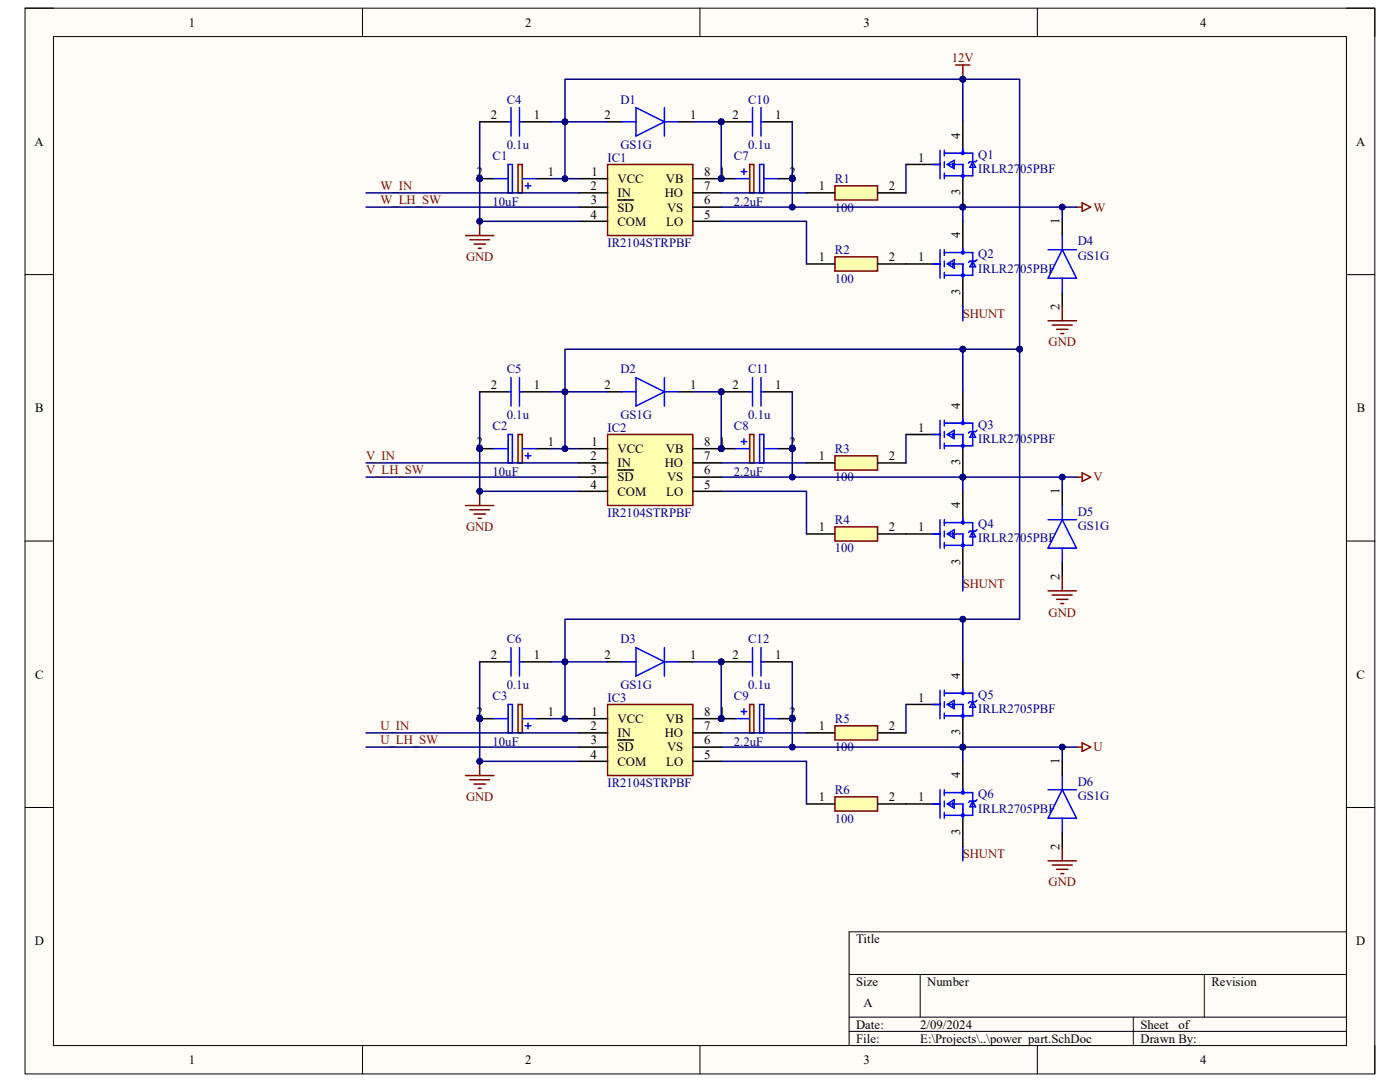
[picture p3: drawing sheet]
<svg xmlns="http://www.w3.org/2000/svg" width="279mm" height="216mm" viewBox="0 0 279 216" stroke-linecap="round" stroke-linejoin="round" font-family="sans-serif">
<path d="M5 1.6h269.4v212.7h-269.4z" fill-rule="evenodd" fill="#fffcf8"/>
<path d="M5 1.6h269.4v212.7h-269.4z" fill="none" stroke="#000" stroke-width=".2"/>
<path d="M10.7 7.3h258v201.3h-258z" fill-rule="evenodd" fill="#fffcf8"/>
<g fill="none" stroke="#000" stroke-width=".2">
<path d="M5 1.6h5.7M10.7 7.3h258v201.3h-258zM72.3 1.6v5.7M139.7 1.6v5.7M207 1.6v5.7M268.7 1.6h5.7v5.7M5 54.8h5.7M268.7 54.8h5.7M5 108h5.7M268.7 108h5.7M5 161.1h5.7M268.7 161.1h5.7"/>
<path d="M169.5 194.4h99.2M183.6 194.4v8.6M240.3 194.4v8.6M268.7 185.9h-99.2v22.7M72.3 208.6v5.7M139.7 208.6v5.7M169.5 203h99.2M169.5 205.8h99.2M207 208.6v5.7M226.2 203v5.6M274.4 208.6v5.7"/>
</g>
<path d="M121.3 24.3h2.8M135.4 24.3h2.9" fill="none" stroke="#000" stroke-width=".3"/>
<path d="M124.1 24.3h2.8M126.9 21.5l5.7 2.8-5.7 2.8zM132.6 21.5v5.6M132.6 24.3h2.8" fill="none" stroke="#00f" stroke-width=".3"/>
<path d="M190.7 13h2.9M192.2 13v2.8" fill="none" stroke="#800000" stroke-width=".3"/>
<circle cx="192.1" cy="15.8" r=".57" fill="#000080"/>
<circle cx="192.1" cy="15.8" r=".57" fill="none" stroke="#000080" stroke-width=".2"/>
<circle cx="143.9" cy="35.7" r=".57" fill="#000080"/>
<circle cx="143.9" cy="35.7" r=".57" fill="none" stroke="#000080" stroke-width=".2"/>
<circle cx="158.1" cy="35.7" r=".57" fill="#000080"/>
<circle cx="158.1" cy="35.7" r=".57" fill="none" stroke="#000080" stroke-width=".2"/>
<path d="M149.6 32.8h.9v5.7h-.9z" fill-rule="evenodd" fill="#ffffb0"/>
<path d="M149.6 32.8h.9v5.7h-.9z" fill="none" stroke="#800000" stroke-width=".3"/>
<path d="M143.9 35.7h2.9" fill="none" stroke="#000" stroke-width=".3"/>
<circle cx="143.9" cy="35.7" r=".57" fill="#000080"/>
<circle cx="143.9" cy="35.7" r=".57" fill="none" stroke="#000080" stroke-width=".2"/>
<path d="M155.3 35.7h2.8" fill="none" stroke="#000" stroke-width=".3"/>
<circle cx="158.1" cy="35.7" r=".57" fill="#000080"/>
<circle cx="158.1" cy="35.7" r=".57" fill="none" stroke="#000080" stroke-width=".2"/>
<path d="M146.8 35.7h2.8M147.9 34.2h1.1M148.5 33.7v1.1M151.6 32.8h.8v5.7h-.8zM152.4 35.7h2.9" fill="none" stroke="#00f" stroke-width=".3"/>
<circle cx="95.7" cy="35.7" r=".57" fill="#000080"/>
<circle cx="95.7" cy="35.7" r=".57" fill="none" stroke="#000080" stroke-width=".2"/>
<path d="M103.4 32.8h.8v5.7h-.8z" fill-rule="evenodd" fill="#ffffb0"/>
<path d="M103.4 32.8h.8v5.7h-.8z" fill="none" stroke="#800000" stroke-width=".3"/>
<path d="M95.7 35.7h2.9M107.1 35.7h2.8" fill="none" stroke="#000" stroke-width=".3"/>
<circle cx="95.7" cy="35.7" r=".57" fill="#000080"/>
<circle cx="95.7" cy="35.7" r=".57" fill="none" stroke="#000080" stroke-width=".2"/>
<path d="M98.6 35.7h2.8M101.4 32.8h.9v5.7h-.9zM104.2 35.7h2.9M104.8 37.1h1.1M105.4 36.5v1.1" fill="none" stroke="#00f" stroke-width=".3"/>
<path d="M92.9 47h5.7M93.7 47.8h4M94.6 48.7h2.3M95.5 49.5h.5M95.7 44.2v2.8" fill="none" stroke="#800000" stroke-width=".3"/>
<circle cx="95.7" cy="44.2" r=".57" fill="#000080"/>
<circle cx="95.7" cy="44.2" r=".57" fill="none" stroke="#000080" stroke-width=".2"/>
<path d="M121.3 78.2h2.8M135.4 78.2h2.9" fill="none" stroke="#000" stroke-width=".3"/>
<path d="M124.1 78.2h2.8M126.9 75.4l5.7 2.8-5.7 2.8zM132.6 75.4v5.6M132.6 78.2h2.8" fill="none" stroke="#00f" stroke-width=".3"/>
<circle cx="95.7" cy="89.5" r=".57" fill="#000080"/>
<circle cx="95.7" cy="89.5" r=".57" fill="none" stroke="#000080" stroke-width=".2"/>
<path d="M103.4 86.7h.8v5.7h-.8z" fill-rule="evenodd" fill="#ffffb0"/>
<path d="M103.4 86.7h.8v5.7h-.8z" fill="none" stroke="#800000" stroke-width=".3"/>
<path d="M95.7 89.5h2.9M107.1 89.5h2.8" fill="none" stroke="#000" stroke-width=".3"/>
<circle cx="95.7" cy="89.5" r=".57" fill="#000080"/>
<circle cx="95.7" cy="89.5" r=".57" fill="none" stroke="#000080" stroke-width=".2"/>
<path d="M98.6 89.5h2.8M101.4 86.7h.9v5.7h-.9zM104.2 89.5h2.9M104.8 90.9h1.1M105.4 90.4v1.1" fill="none" stroke="#00f" stroke-width=".3"/>
<path d="M95.7 98v2.9M92.9 100.9h5.7M93.7 101.7h4M94.6 102.6h2.3M95.5 103.4h.5" fill="none" stroke="#800000" stroke-width=".3"/>
<circle cx="95.7" cy="98" r=".57" fill="#000080"/>
<circle cx="95.7" cy="98" r=".57" fill="none" stroke="#000080" stroke-width=".2"/>
<path d="M121.3 132.1h2.8M135.4 132.1h2.9" fill="none" stroke="#000" stroke-width=".3"/>
<path d="M124.1 132.1h2.8M126.9 129.2l5.7 2.9-5.7 2.8zM132.6 129.2v5.7M132.6 132.1h2.8" fill="none" stroke="#00f" stroke-width=".3"/>
<circle cx="95.7" cy="143.4" r=".57" fill="#000080"/>
<circle cx="95.7" cy="143.4" r=".57" fill="none" stroke="#000080" stroke-width=".2"/>
<path d="M103.4 140.6h.8v5.6h-.8z" fill-rule="evenodd" fill="#ffffb0"/>
<path d="M103.4 140.6h.8v5.6h-.8z" fill="none" stroke="#800000" stroke-width=".3"/>
<path d="M95.7 143.4h2.9M107.1 143.4h2.8" fill="none" stroke="#000" stroke-width=".3"/>
<circle cx="95.7" cy="143.4" r=".57" fill="#000080"/>
<circle cx="95.7" cy="143.4" r=".57" fill="none" stroke="#000080" stroke-width=".2"/>
<path d="M98.6 143.4h2.8M101.4 140.6h.9v5.6h-.9zM104.2 143.4h2.9M104.8 144.8h1.1M105.4 144.3v1.1" fill="none" stroke="#00f" stroke-width=".3"/>
<path d="M92.9 154.7h5.7M93.7 155.6h4M94.6 156.4h2.3M95.5 157.3h.5M95.7 151.9v2.8" fill="none" stroke="#800000" stroke-width=".3"/>
<circle cx="95.7" cy="151.9" r=".57" fill="#000080"/>
<circle cx="95.7" cy="151.9" r=".57" fill="none" stroke="#000080" stroke-width=".2"/>
<g fill="none" stroke="#800000" stroke-width=".3">
<path d="M214.8 41.3h1.2M216 40.5l1.7 .8-1.7 .9zM209.2 64h5.6M210 64.9h4M210.9 65.7h2.2M211.7 66.6h.6M212 61.2v2.8M214.8 95.2h1.2M216 94.4l1.7 .8-1.7 .9zM209.2 117.9h5.6M210 118.7h4M210.9 119.6h2.2"/>
<path d="M212 115.1v2.8M211.7 120.4h.6M214.8 149.1h1.2M216 148.2l1.7 .9-1.7 .8zM209.2 171.8h5.6M210 172.6h4M210.9 173.5h2.2M211.7 174.3h.6M212 168.9v2.9"/>
</g>
<path d="M212 44.2v2.8M212 58.3v2.9M212 98v2.9M212 112.2v2.9M212 151.9v2.8M212 166.1v2.8" fill="none" stroke="#000" stroke-width=".3"/>
<path d="M209.2 49.8h5.6M212 49.8l2.8 5.7h-5.6zM212 47v2.8M212 55.5v2.8M209.2 103.7h5.6M212 100.9v2.8M212 109.4v2.8M212 103.7l2.8 5.7h-5.6zM209.2 157.6h5.6M212 154.7v2.9M212 157.6l2.8 5.7h-5.6zM212 163.3v2.8" fill="none" stroke="#00f" stroke-width=".3"/>
<circle cx="143.9" cy="89.5" r=".57" fill="#000080"/>
<circle cx="143.9" cy="89.5" r=".57" fill="none" stroke="#000080" stroke-width=".2"/>
<circle cx="158.1" cy="89.5" r=".57" fill="#000080"/>
<circle cx="158.1" cy="89.5" r=".57" fill="none" stroke="#000080" stroke-width=".2"/>
<path d="M149.6 86.7h.9v5.7h-.9z" fill-rule="evenodd" fill="#ffffb0"/>
<path d="M149.6 86.7h.9v5.7h-.9z" fill="none" stroke="#800000" stroke-width=".3"/>
<path d="M143.9 89.5h2.9" fill="none" stroke="#000" stroke-width=".3"/>
<circle cx="143.9" cy="89.5" r=".57" fill="#000080"/>
<circle cx="143.9" cy="89.5" r=".57" fill="none" stroke="#000080" stroke-width=".2"/>
<path d="M155.3 89.5h2.8" fill="none" stroke="#000" stroke-width=".3"/>
<circle cx="158.1" cy="89.5" r=".57" fill="#000080"/>
<circle cx="158.1" cy="89.5" r=".57" fill="none" stroke="#000080" stroke-width=".2"/>
<path d="M146.8 89.5h2.8M147.9 88.1h1.1M148.5 87.5v1.2M151.6 86.7h.8v5.7h-.8zM152.4 89.5h2.9" fill="none" stroke="#00f" stroke-width=".3"/>
<circle cx="143.9" cy="143.4" r=".57" fill="#000080"/>
<circle cx="143.9" cy="143.4" r=".57" fill="none" stroke="#000080" stroke-width=".2"/>
<circle cx="158.1" cy="143.4" r=".57" fill="#000080"/>
<circle cx="158.1" cy="143.4" r=".57" fill="none" stroke="#000080" stroke-width=".2"/>
<path d="M149.6 140.6h.9v5.6h-.9z" fill-rule="evenodd" fill="#ffffb0"/>
<path d="M149.6 140.6h.9v5.6h-.9z" fill="none" stroke="#800000" stroke-width=".3"/>
<path d="M143.9 143.4h2.9" fill="none" stroke="#000" stroke-width=".3"/>
<circle cx="143.9" cy="143.4" r=".57" fill="#000080"/>
<circle cx="143.9" cy="143.4" r=".57" fill="none" stroke="#000080" stroke-width=".2"/>
<path d="M155.3 143.4h2.8" fill="none" stroke="#000" stroke-width=".3"/>
<circle cx="158.1" cy="143.4" r=".57" fill="#000080"/>
<circle cx="158.1" cy="143.4" r=".57" fill="none" stroke="#000080" stroke-width=".2"/>
<path d="M146.8 143.4h2.8M147.9 142h1.1M148.5 141.4v1.2M151.6 140.6h.8v5.6h-.8zM152.4 143.4h2.9" fill="none" stroke="#00f" stroke-width=".3"/>
<circle cx="192.1" cy="41.3" r=".57" fill="#000080"/>
<circle cx="192.1" cy="41.3" r=".57" fill="none" stroke="#000080" stroke-width=".2"/>
<path d="M180.8 32.8h5.7M192.2 35.7v5.6" fill="none" stroke="#000" stroke-width=".3"/>
<circle cx="192.1" cy="41.3" r=".57" fill="#000080"/>
<circle cx="192.1" cy="41.3" r=".57" fill="none" stroke="#000080" stroke-width=".2"/>
<path d="M192.2 24.3v5.7M180.8 52.7h5.7M192.2 44.2v5.6M192.2 55.5v5.7" fill="none" stroke="#000" stroke-width=".3"/>
<g fill="none" stroke="#00f" stroke-width=".3">
<path d="M186.2 32.8h1.4M187.6 30v5.7M188.5 30v1.1M188.5 32.3v1.1M188.5 34.5v1.2M188.5 30.6h5.6v4.5h-5.6M189 32.8l1.4-.8v1.7zM189.3 32.8h2.9v2.9M190.2 32.5v.9M192.2 29.7v.9M194.1 32.3l.6 1.1h-1.1zM195 32l-.3 .3h-1.1l-.3 .2"/>
<path d="M186.2 52.7h1.4M187.6 49.8v5.7M188.5 49.8v1.2M188.5 52.1v1.1M188.5 54.4v1.1M188.5 50.4h5.6v4.5h-5.6M189 52.7l1.4-.9v1.7zM189.3 52.7h2.9v2.8M190.2 52.4v.8M192.2 49.6v.8M194.1 52.1l.6 1.1h-1.1zM195 51.8l-.3 .3h-1.1l-.3 .3"/>
<circle cx="192.1" cy="30.6" r=".28"/>
<circle cx="192.1" cy="35.1" r=".28"/>
<circle cx="192.1" cy="54.9" r=".28"/>
<circle cx="192.1" cy="50.4" r=".28"/>
</g>
<circle cx="192.1" cy="95.2" r=".57" fill="#000080"/>
<circle cx="192.1" cy="95.2" r=".57" fill="none" stroke="#000080" stroke-width=".2"/>
<path d="M180.8 86.7h5.7M192.2 89.5v5.7" fill="none" stroke="#000" stroke-width=".3"/>
<circle cx="192.1" cy="95.2" r=".57" fill="#000080"/>
<circle cx="192.1" cy="95.2" r=".57" fill="none" stroke="#000080" stroke-width=".2"/>
<path d="M192.2 78.2v5.7M192.2 98v5.7M180.8 106.5h5.7M192.2 109.4v5.7" fill="none" stroke="#000" stroke-width=".3"/>
<g fill="none" stroke="#00f" stroke-width=".3">
<path d="M186.2 86.7h1.4M187.6 83.9v5.6M188.5 83.9v1.1M188.5 86.1v1.2M188.5 88.4v1.1M188.5 84.4h5.6v4.6h-5.6M189 86.7l1.4-.9v1.7zM189.3 86.7h2.9v2.8M190.2 86.4v.9M192.2 83.6v.8M194.1 86.1l.6 1.2h-1.1zM195 85.8l-.3 .3h-1.1l-.3 .3"/>
<path d="M186.2 106.5h1.4M187.6 103.7v5.7M188.5 103.7v1.1M188.5 106v1.1M188.5 108.2v1.2M188.5 104.3h5.6v4.5h-5.6M189 106.5l1.4-.8v1.7zM189.3 106.5h2.9v2.9M190.2 106.3v.8M192.2 103.4v.9M194.1 106l.6 1.1h-1.1zM195 105.7l-.3 .3h-1.1l-.3 .3"/>
<circle cx="192.1" cy="89" r=".28"/>
<circle cx="192.1" cy="84.4" r=".28"/>
<circle cx="192.1" cy="104.3" r=".28"/>
<circle cx="192.1" cy="108.8" r=".28"/>
</g>
<circle cx="192.1" cy="149.1" r=".57" fill="#000080"/>
<circle cx="192.1" cy="149.1" r=".57" fill="none" stroke="#000080" stroke-width=".2"/>
<path d="M180.8 140.6h5.7M192.2 143.4v5.7" fill="none" stroke="#000" stroke-width=".3"/>
<circle cx="192.1" cy="149.1" r=".57" fill="#000080"/>
<circle cx="192.1" cy="149.1" r=".57" fill="none" stroke="#000080" stroke-width=".2"/>
<path d="M192.2 132.1v5.6M192.2 151.9v5.7M180.8 160.4h5.7M192.2 163.3v5.6" fill="none" stroke="#000" stroke-width=".3"/>
<g fill="none" stroke="#00f" stroke-width=".3">
<path d="M187.6 137.7v5.7M188.5 137.7v1.2M188.5 138.3h5.6v4.5h-5.6M192.2 137.5v.8M195 139.7l-.3 .3h-1.1l-.3 .3M186.2 140.6h1.4M187.6 157.6v5.7M188.5 140v1.1M188.5 142.3v1.1M188.5 157.6v1.1M188.5 159.9v1.1M188.5 158.2h5.6v4.5h-5.6"/>
<path d="M189 140.6l1.4-.9v1.7zM189.3 140.6h2.9v2.8M190.2 140.3v.8M192.2 157.3v.9M194.1 140l.6 1.1h-1.1zM194.1 159.9l.6 1.1h-1.1zM195 159.6l-.3 .3h-1.1l-.3 .2M186.2 160.4h1.4M188.5 162.1v1.2M189 160.4l1.4-.8v1.7zM189.3 160.4h2.9v2.9M190.2 160.1v.9"/>
<circle cx="192.1" cy="138.3" r=".28"/>
<circle cx="192.1" cy="142.8" r=".28"/>
<circle cx="192.1" cy="158.2" r=".28"/>
<circle cx="192.1" cy="162.7" r=".28"/>
</g>
<path d="M166.6 37.1h8.5v2.8h-8.5z" fill-rule="evenodd" fill="#ffffb0"/>
<path d="M166.6 37.1h8.5v2.8h-8.5z" fill="none" stroke="#800000" stroke-width=".3"/>
<path d="M161 38.5h5.6M175.1 38.5h5.7" fill="none" stroke="#000" stroke-width=".3"/>
<path d="M166.6 51.3h8.5v2.8h-8.5z" fill-rule="evenodd" fill="#ffffb0"/>
<path d="M166.6 51.3h8.5v2.8h-8.5z" fill="none" stroke="#800000" stroke-width=".3"/>
<path d="M161 52.7h5.6M175.1 52.7h5.7" fill="none" stroke="#000" stroke-width=".3"/>
<path d="M166.6 91h8.5v2.8h-8.5z" fill-rule="evenodd" fill="#ffffb0"/>
<path d="M166.6 91h8.5v2.8h-8.5z" fill="none" stroke="#800000" stroke-width=".3"/>
<path d="M161 92.4h5.6M175.1 92.4h5.7" fill="none" stroke="#000" stroke-width=".3"/>
<path d="M166.6 105.1h8.5v2.9h-8.5z" fill-rule="evenodd" fill="#ffffb0"/>
<path d="M166.6 105.1h8.5v2.9h-8.5z" fill="none" stroke="#800000" stroke-width=".3"/>
<path d="M161 106.5h5.6M175.1 106.5h5.7" fill="none" stroke="#000" stroke-width=".3"/>
<path d="M166.6 144.8h8.5v2.9h-8.5z" fill-rule="evenodd" fill="#ffffb0"/>
<path d="M166.6 144.8h8.5v2.9h-8.5z" fill="none" stroke="#800000" stroke-width=".3"/>
<path d="M161 146.2h5.6M175.1 146.2h5.7" fill="none" stroke="#000" stroke-width=".3"/>
<path d="M166.6 159h8.5v2.8h-8.5z" fill-rule="evenodd" fill="#ffffb0"/>
<path d="M166.6 159h8.5v2.8h-8.5z" fill="none" stroke="#800000" stroke-width=".3"/>
<path d="M161 160.4h5.6M175.1 160.4h5.7" fill="none" stroke="#000" stroke-width=".3"/>
<circle cx="143.9" cy="35.7" r=".57" fill="#000080"/>
<circle cx="143.9" cy="35.7" r=".57" fill="none" stroke="#000080" stroke-width=".2"/>
<path d="M121.3 32.8h17v14.2h-17z" fill-rule="evenodd" fill="#ffffb0"/>
<path d="M121.3 32.8h17v14.2h-17z" fill="none" stroke="#800000" stroke-width=".3"/>
<path d="M115.6 35.7h5.7M115.6 38.5h5.7M123.2 39.9h3.2M138.3 35.7h5.6M115.6 41.3h5.7M115.6 44.2h5.7" fill="none" stroke="#000" stroke-width=".3"/>
<circle cx="143.9" cy="35.7" r=".57" fill="#000080"/>
<circle cx="143.9" cy="35.7" r=".57" fill="none" stroke="#000080" stroke-width=".2"/>
<path d="M138.3 38.5h5.6M138.3 41.3h5.6M138.3 44.2h5.6" fill="none" stroke="#000" stroke-width=".3"/>
<path d="M138.3 24.3h5.6v11.4M143.9 44.2h17.1v8.5" fill="none" stroke="#000080" stroke-width=".3"/>
<circle cx="143.9" cy="24.3" r=".57" fill="#000080"/>
<circle cx="143.9" cy="24.3" r=".57" fill="none" stroke="#000080" stroke-width=".2"/>
<circle cx="143.9" cy="35.7" r=".57" fill="#000080"/>
<circle cx="143.9" cy="35.7" r=".57" fill="none" stroke="#000080" stroke-width=".2"/>
<path d="M95.7 35.7v8.5h19.9" fill="none" stroke="#000080" stroke-width=".3"/>
<circle cx="95.7" cy="35.7" r=".57" fill="#000080"/>
<circle cx="95.7" cy="35.7" r=".57" fill="none" stroke="#000080" stroke-width=".2"/>
<circle cx="95.7" cy="44.2" r=".57" fill="#000080"/>
<circle cx="95.7" cy="44.2" r=".57" fill="none" stroke="#000080" stroke-width=".2"/>
<path d="M73.1 38.5h42.5M109.9 35.7h5.7M73.1 41.3h42.5" fill="none" stroke="#000080" stroke-width=".3"/>
<circle cx="112.7" cy="35.7" r=".57" fill="#000080"/>
<circle cx="112.7" cy="35.7" r=".57" fill="none" stroke="#000080" stroke-width=".2"/>
<path d="M158.1 41.3h34.1v2.9" fill="none" stroke="#000080" stroke-width=".3"/>
<circle cx="192.1" cy="41.3" r=".57" fill="#000080"/>
<circle cx="192.1" cy="41.3" r=".57" fill="none" stroke="#000080" stroke-width=".2"/>
<circle cx="158.1" cy="41.3" r=".57" fill="#000080"/>
<circle cx="158.1" cy="41.3" r=".57" fill="none" stroke="#000080" stroke-width=".2"/>
<path d="M95.7 89.5v8.5h19.9" fill="none" stroke="#000080" stroke-width=".3"/>
<circle cx="95.7" cy="89.5" r=".57" fill="#000080"/>
<circle cx="95.7" cy="89.5" r=".57" fill="none" stroke="#000080" stroke-width=".2"/>
<circle cx="95.7" cy="98" r=".57" fill="#000080"/>
<circle cx="95.7" cy="98" r=".57" fill="none" stroke="#000080" stroke-width=".2"/>
<path d="M112.7 78.2h8.6M73.1 92.4h42.5M73.1 95.2h42.5" fill="none" stroke="#000080" stroke-width=".3"/>
<circle cx="112.7" cy="78.2" r=".57" fill="#000080"/>
<circle cx="112.7" cy="78.2" r=".57" fill="none" stroke="#000080" stroke-width=".2"/>
<path d="M109.9 89.5h5.7" fill="none" stroke="#000080" stroke-width=".3"/>
<circle cx="112.7" cy="89.5" r=".57" fill="#000080"/>
<circle cx="112.7" cy="89.5" r=".57" fill="none" stroke="#000080" stroke-width=".2"/>
<path d="M192.2 69.7h-79.4v19.8" fill="none" stroke="#000080" stroke-width=".3"/>
<circle cx="192.1" cy="69.7" r=".57" fill="#000080"/>
<circle cx="192.1" cy="69.7" r=".57" fill="none" stroke="#000080" stroke-width=".2"/>
<circle cx="112.7" cy="78.2" r=".57" fill="#000080"/>
<circle cx="112.7" cy="78.2" r=".57" fill="none" stroke="#000080" stroke-width=".2"/>
<circle cx="112.7" cy="89.5" r=".57" fill="#000080"/>
<circle cx="112.7" cy="89.5" r=".57" fill="none" stroke="#000080" stroke-width=".2"/>
<path d="M95.7 143.4v8.5h19.9" fill="none" stroke="#000080" stroke-width=".3"/>
<circle cx="95.7" cy="143.4" r=".57" fill="#000080"/>
<circle cx="95.7" cy="143.4" r=".57" fill="none" stroke="#000080" stroke-width=".2"/>
<circle cx="95.7" cy="151.9" r=".57" fill="#000080"/>
<circle cx="95.7" cy="151.9" r=".57" fill="none" stroke="#000080" stroke-width=".2"/>
<path d="M112.7 132.1h8.6M73.1 146.2h42.5M73.1 149.1h42.5" fill="none" stroke="#000080" stroke-width=".3"/>
<circle cx="112.7" cy="132.1" r=".57" fill="#000080"/>
<circle cx="112.7" cy="132.1" r=".57" fill="none" stroke="#000080" stroke-width=".2"/>
<path d="M109.9 143.4h5.7" fill="none" stroke="#000080" stroke-width=".3"/>
<circle cx="112.7" cy="143.4" r=".57" fill="#000080"/>
<circle cx="112.7" cy="143.4" r=".57" fill="none" stroke="#000080" stroke-width=".2"/>
<path d="M192.2 123.6h-79.4v19.8" fill="none" stroke="#000080" stroke-width=".3"/>
<circle cx="192.1" cy="123.6" r=".57" fill="#000080"/>
<circle cx="192.1" cy="123.6" r=".57" fill="none" stroke="#000080" stroke-width=".2"/>
<circle cx="112.7" cy="132.1" r=".57" fill="#000080"/>
<circle cx="112.7" cy="132.1" r=".57" fill="none" stroke="#000080" stroke-width=".2"/>
<circle cx="112.7" cy="143.4" r=".57" fill="#000080"/>
<circle cx="112.7" cy="143.4" r=".57" fill="none" stroke="#000080" stroke-width=".2"/>
<path d="M203.5 69.7v53.9h-11.3v8.5" fill="none" stroke="#000080" stroke-width=".3"/>
<circle cx="192.1" cy="123.6" r=".57" fill="#000080"/>
<circle cx="192.1" cy="123.6" r=".57" fill="none" stroke="#000080" stroke-width=".2"/>
<circle cx="203.5" cy="69.7" r=".57" fill="#000080"/>
<circle cx="203.5" cy="69.7" r=".57" fill="none" stroke="#000080" stroke-width=".2"/>
<path d="M192.2 41.3h22.6" fill="none" stroke="#000080" stroke-width=".3"/>
<circle cx="192.1" cy="41.3" r=".57" fill="#000080"/>
<circle cx="192.1" cy="41.3" r=".57" fill="none" stroke="#000080" stroke-width=".2"/>
<circle cx="212" cy="41.3" r=".57" fill="#000080"/>
<circle cx="212" cy="41.3" r=".57" fill="none" stroke="#000080" stroke-width=".2"/>
<path d="M212 41.3v2.9" fill="none" stroke="#000080" stroke-width=".3"/>
<circle cx="212" cy="41.3" r=".57" fill="#000080"/>
<circle cx="212" cy="41.3" r=".57" fill="none" stroke="#000080" stroke-width=".2"/>
<path d="M192.2 15.8v8.5" fill="none" stroke="#000080" stroke-width=".3"/>
<circle cx="192.1" cy="15.8" r=".57" fill="#000080"/>
<circle cx="192.1" cy="15.8" r=".57" fill="none" stroke="#000080" stroke-width=".2"/>
<path d="M121.3 24.3h-8.6v11.4" fill="none" stroke="#000080" stroke-width=".3"/>
<circle cx="112.7" cy="35.7" r=".57" fill="#000080"/>
<circle cx="112.7" cy="35.7" r=".57" fill="none" stroke="#000080" stroke-width=".2"/>
<circle cx="112.7" cy="24.3" r=".57" fill="#000080"/>
<circle cx="112.7" cy="24.3" r=".57" fill="none" stroke="#000080" stroke-width=".2"/>
<path d="M192.2 15.8h-79.4v8.5" fill="none" stroke="#000080" stroke-width=".3"/>
<circle cx="112.7" cy="24.3" r=".57" fill="#000080"/>
<circle cx="112.7" cy="24.3" r=".57" fill="none" stroke="#000080" stroke-width=".2"/>
<circle cx="192.1" cy="15.8" r=".57" fill="#000080"/>
<circle cx="192.1" cy="15.8" r=".57" fill="none" stroke="#000080" stroke-width=".2"/>
<path d="M192.2 15.8h11.3v53.9" fill="none" stroke="#000080" stroke-width=".3"/>
<circle cx="192.1" cy="15.8" r=".57" fill="#000080"/>
<circle cx="192.1" cy="15.8" r=".57" fill="none" stroke="#000080" stroke-width=".2"/>
<circle cx="203.5" cy="69.7" r=".57" fill="#000080"/>
<circle cx="203.5" cy="69.7" r=".57" fill="none" stroke="#000080" stroke-width=".2"/>
<path d="M192.2 69.7h11.3" fill="none" stroke="#000080" stroke-width=".3"/>
<circle cx="192.1" cy="69.7" r=".57" fill="#000080"/>
<circle cx="192.1" cy="69.7" r=".57" fill="none" stroke="#000080" stroke-width=".2"/>
<circle cx="203.5" cy="69.7" r=".57" fill="#000080"/>
<circle cx="203.5" cy="69.7" r=".57" fill="none" stroke="#000080" stroke-width=".2"/>
<path d="M192.2 69.7v8.5" fill="none" stroke="#000080" stroke-width=".3"/>
<circle cx="192.1" cy="69.7" r=".57" fill="#000080"/>
<circle cx="192.1" cy="69.7" r=".57" fill="none" stroke="#000080" stroke-width=".2"/>
<path d="M158.1 35.7v5.6h-14.2M192.2 61.2v2.8" fill="none" stroke="#000080" stroke-width=".3"/>
<circle cx="158.1" cy="35.7" r=".57" fill="#000080"/>
<circle cx="158.1" cy="35.7" r=".57" fill="none" stroke="#000080" stroke-width=".2"/>
<circle cx="158.1" cy="41.3" r=".57" fill="#000080"/>
<circle cx="158.1" cy="41.3" r=".57" fill="none" stroke="#000080" stroke-width=".2"/>
<path d="M143.9 38.5h17.1M138.3 78.2h5.6v11.3M143.9 98h17.1v8.5" fill="none" stroke="#000080" stroke-width=".3"/>
<circle cx="143.9" cy="78.2" r=".57" fill="#000080"/>
<circle cx="143.9" cy="78.2" r=".57" fill="none" stroke="#000080" stroke-width=".2"/>
<circle cx="143.9" cy="89.5" r=".57" fill="#000080"/>
<circle cx="143.9" cy="89.5" r=".57" fill="none" stroke="#000080" stroke-width=".2"/>
<path d="M158.1 95.2h34.1v2.8" fill="none" stroke="#000080" stroke-width=".3"/>
<circle cx="192.1" cy="95.2" r=".57" fill="#000080"/>
<circle cx="192.1" cy="95.2" r=".57" fill="none" stroke="#000080" stroke-width=".2"/>
<circle cx="158.1" cy="95.2" r=".57" fill="#000080"/>
<circle cx="158.1" cy="95.2" r=".57" fill="none" stroke="#000080" stroke-width=".2"/>
<path d="M158.1 89.5v5.7h-14.2M180.8 86.7v5.7M192.2 115.1v2.8" fill="none" stroke="#000080" stroke-width=".3"/>
<circle cx="158.1" cy="89.5" r=".57" fill="#000080"/>
<circle cx="158.1" cy="89.5" r=".57" fill="none" stroke="#000080" stroke-width=".2"/>
<circle cx="158.1" cy="95.2" r=".57" fill="#000080"/>
<circle cx="158.1" cy="95.2" r=".57" fill="none" stroke="#000080" stroke-width=".2"/>
<path d="M143.9 92.4h17.1M138.3 132.1h5.6v11.3M143.9 151.9h17.1v8.5" fill="none" stroke="#000080" stroke-width=".3"/>
<circle cx="143.9" cy="132.1" r=".57" fill="#000080"/>
<circle cx="143.9" cy="132.1" r=".57" fill="none" stroke="#000080" stroke-width=".2"/>
<circle cx="143.9" cy="143.4" r=".57" fill="#000080"/>
<circle cx="143.9" cy="143.4" r=".57" fill="none" stroke="#000080" stroke-width=".2"/>
<path d="M158.1 149.1h34.1v2.8" fill="none" stroke="#000080" stroke-width=".3"/>
<circle cx="192.1" cy="149.1" r=".57" fill="#000080"/>
<circle cx="192.1" cy="149.1" r=".57" fill="none" stroke="#000080" stroke-width=".2"/>
<circle cx="158.1" cy="149.1" r=".57" fill="#000080"/>
<circle cx="158.1" cy="149.1" r=".57" fill="none" stroke="#000080" stroke-width=".2"/>
<path d="M158.1 143.4v5.7h-14.2M180.8 140.6v5.6M192.2 168.9v2.9" fill="none" stroke="#000080" stroke-width=".3"/>
<circle cx="158.1" cy="143.4" r=".57" fill="#000080"/>
<circle cx="158.1" cy="143.4" r=".57" fill="none" stroke="#000080" stroke-width=".2"/>
<circle cx="158.1" cy="149.1" r=".57" fill="#000080"/>
<circle cx="158.1" cy="149.1" r=".57" fill="none" stroke="#000080" stroke-width=".2"/>
<path d="M143.9 146.2h17.1M192.2 149.1h19.8v2.8" fill="none" stroke="#000080" stroke-width=".3"/>
<circle cx="192.1" cy="149.1" r=".57" fill="#000080"/>
<circle cx="192.1" cy="149.1" r=".57" fill="none" stroke="#000080" stroke-width=".2"/>
<circle cx="212" cy="149.1" r=".57" fill="#000080"/>
<circle cx="212" cy="149.1" r=".57" fill="none" stroke="#000080" stroke-width=".2"/>
<path d="M212 149.1h2.8" fill="none" stroke="#000080" stroke-width=".3"/>
<circle cx="212" cy="149.1" r=".57" fill="#000080"/>
<circle cx="212" cy="149.1" r=".57" fill="none" stroke="#000080" stroke-width=".2"/>
<path d="M192.2 95.2h19.8v2.8" fill="none" stroke="#000080" stroke-width=".3"/>
<circle cx="192.1" cy="95.2" r=".57" fill="#000080"/>
<circle cx="192.1" cy="95.2" r=".57" fill="none" stroke="#000080" stroke-width=".2"/>
<circle cx="212" cy="95.2" r=".57" fill="#000080"/>
<circle cx="212" cy="95.2" r=".57" fill="none" stroke="#000080" stroke-width=".2"/>
<path d="M212 95.2h2.8" fill="none" stroke="#000080" stroke-width=".3"/>
<circle cx="212" cy="95.2" r=".57" fill="#000080"/>
<circle cx="212" cy="95.2" r=".57" fill="none" stroke="#000080" stroke-width=".2"/>
<path d="M180.8 32.8v5.7" fill="none" stroke="#000080" stroke-width=".3"/>
<circle cx="143.9" cy="89.5" r=".57" fill="#000080"/>
<circle cx="143.9" cy="89.5" r=".57" fill="none" stroke="#000080" stroke-width=".2"/>
<path d="M121.3 86.7h17v14.2h-17z" fill-rule="evenodd" fill="#ffffb0"/>
<path d="M121.3 86.7h17v14.2h-17z" fill="none" stroke="#800000" stroke-width=".3"/>
<path d="M115.6 89.5h5.7M115.6 92.4h5.7M115.6 95.2h5.7M115.6 98h5.7M123.2 93.8h3.2M138.3 89.5h5.6" fill="none" stroke="#000" stroke-width=".3"/>
<circle cx="143.9" cy="89.5" r=".57" fill="#000080"/>
<circle cx="143.9" cy="89.5" r=".57" fill="none" stroke="#000080" stroke-width=".2"/>
<path d="M138.3 92.4h5.6M138.3 95.2h5.6M138.3 98h5.6" fill="none" stroke="#000" stroke-width=".3"/>
<circle cx="143.9" cy="143.4" r=".57" fill="#000080"/>
<circle cx="143.9" cy="143.4" r=".57" fill="none" stroke="#000080" stroke-width=".2"/>
<path d="M121.3 140.6h17v14.1h-17z" fill-rule="evenodd" fill="#ffffb0"/>
<path d="M121.3 140.6h17v14.1h-17z" fill="none" stroke="#800000" stroke-width=".3"/>
<path d="M115.6 143.4h5.7M115.6 146.2h5.7M115.6 149.1h5.7M115.6 151.9h5.7M123.2 147.7h3.2M138.3 143.4h5.6" fill="none" stroke="#000" stroke-width=".3"/>
<circle cx="143.9" cy="143.4" r=".57" fill="#000080"/>
<circle cx="143.9" cy="143.4" r=".57" fill="none" stroke="#000080" stroke-width=".2"/>
<path d="M95.7 24.3h5.7M104.2 24.3h5.7M138.3 146.2h5.6M138.3 149.1h5.6M138.3 151.9h5.6" fill="none" stroke="#000" stroke-width=".3"/>
<path d="M101.4 24.3h.6M102 21.5v5.6M103.7 21.5v5.6M103.7 24.3h.5" fill="none" stroke="#00f" stroke-width=".3"/>
<circle cx="143.9" cy="24.3" r=".57" fill="#000080"/>
<circle cx="143.9" cy="24.3" r=".57" fill="none" stroke="#000080" stroke-width=".2"/>
<path d="M143.9 24.3h5.7M152.4 24.3h5.7" fill="none" stroke="#000" stroke-width=".3"/>
<circle cx="143.9" cy="24.3" r=".57" fill="#000080"/>
<circle cx="143.9" cy="24.3" r=".57" fill="none" stroke="#000080" stroke-width=".2"/>
<path d="M149.6 24.3h.6M150.2 21.5v5.6M151.9 21.5v5.6M151.9 24.3h.5" fill="none" stroke="#00f" stroke-width=".3"/>
<path d="M158.1 24.3v11.4" fill="none" stroke="#000080" stroke-width=".3"/>
<circle cx="158.1" cy="35.7" r=".57" fill="#000080"/>
<circle cx="158.1" cy="35.7" r=".57" fill="none" stroke="#000080" stroke-width=".2"/>
<path d="M95.7 24.3v11.4" fill="none" stroke="#000080" stroke-width=".3"/>
<circle cx="95.7" cy="35.7" r=".57" fill="#000080"/>
<circle cx="95.7" cy="35.7" r=".57" fill="none" stroke="#000080" stroke-width=".2"/>
<path d="M109.9 24.3h2.8" fill="none" stroke="#000080" stroke-width=".3"/>
<circle cx="112.7" cy="24.3" r=".57" fill="#000080"/>
<circle cx="112.7" cy="24.3" r=".57" fill="none" stroke="#000080" stroke-width=".2"/>
<path d="M95.7 78.2h5.7M104.2 78.2h5.7" fill="none" stroke="#000" stroke-width=".3"/>
<path d="M101.4 78.2h.6M102 75.4v5.6M103.7 75.4v5.6M103.7 78.2h.5" fill="none" stroke="#00f" stroke-width=".3"/>
<circle cx="143.9" cy="78.2" r=".57" fill="#000080"/>
<circle cx="143.9" cy="78.2" r=".57" fill="none" stroke="#000080" stroke-width=".2"/>
<path d="M143.9 78.2h5.7M152.4 78.2h5.7" fill="none" stroke="#000" stroke-width=".3"/>
<circle cx="143.9" cy="78.2" r=".57" fill="#000080"/>
<circle cx="143.9" cy="78.2" r=".57" fill="none" stroke="#000080" stroke-width=".2"/>
<path d="M149.6 78.2h.6M150.2 75.4v5.6M151.9 75.4v5.6M151.9 78.2h.5" fill="none" stroke="#00f" stroke-width=".3"/>
<path d="M158.1 78.2v11.3" fill="none" stroke="#000080" stroke-width=".3"/>
<circle cx="158.1" cy="89.5" r=".57" fill="#000080"/>
<circle cx="158.1" cy="89.5" r=".57" fill="none" stroke="#000080" stroke-width=".2"/>
<path d="M95.7 78.2v11.3" fill="none" stroke="#000080" stroke-width=".3"/>
<circle cx="95.7" cy="89.5" r=".57" fill="#000080"/>
<circle cx="95.7" cy="89.5" r=".57" fill="none" stroke="#000080" stroke-width=".2"/>
<path d="M109.9 78.2h2.8" fill="none" stroke="#000080" stroke-width=".3"/>
<circle cx="112.7" cy="78.2" r=".57" fill="#000080"/>
<circle cx="112.7" cy="78.2" r=".57" fill="none" stroke="#000080" stroke-width=".2"/>
<path d="M95.7 132.1h5.7M104.2 132.1h5.7" fill="none" stroke="#000" stroke-width=".3"/>
<path d="M101.4 132.1h.6M102 129.2v5.7M103.7 129.2v5.7M103.7 132.1h.5" fill="none" stroke="#00f" stroke-width=".3"/>
<circle cx="143.9" cy="132.1" r=".57" fill="#000080"/>
<circle cx="143.9" cy="132.1" r=".57" fill="none" stroke="#000080" stroke-width=".2"/>
<path d="M143.9 132.1h5.7M152.4 132.1h5.7" fill="none" stroke="#000" stroke-width=".3"/>
<circle cx="143.9" cy="132.1" r=".57" fill="#000080"/>
<circle cx="143.9" cy="132.1" r=".57" fill="none" stroke="#000080" stroke-width=".2"/>
<path d="M149.6 132.1h.6M150.2 129.2v5.7M151.9 129.2v5.7M151.9 132.1h.5" fill="none" stroke="#00f" stroke-width=".3"/>
<path d="M158.1 132.1v11.3" fill="none" stroke="#000080" stroke-width=".3"/>
<circle cx="158.1" cy="143.4" r=".57" fill="#000080"/>
<circle cx="158.1" cy="143.4" r=".57" fill="none" stroke="#000080" stroke-width=".2"/>
<path d="M95.7 132.1v11.3" fill="none" stroke="#000080" stroke-width=".3"/>
<circle cx="95.7" cy="143.4" r=".57" fill="#000080"/>
<circle cx="95.7" cy="143.4" r=".57" fill="none" stroke="#000080" stroke-width=".2"/>
<path d="M109.9 132.1h2.8" fill="none" stroke="#000080" stroke-width=".3"/>
<circle cx="112.7" cy="132.1" r=".57" fill="#000080"/>
<circle cx="112.7" cy="132.1" r=".57" fill="none" stroke="#000080" stroke-width=".2"/>
<g font-size="2.5">
<text x="37.7" y="5.3">1</text>
<text x="104.8" y="5.3">2</text>
<text x="172.3" y="5.3">3</text>
<text x="239.5" y="5.3">4</text>
<text x="98" y="23.7">2</text>
<text x="106.5" y="23.7">1</text>
<text x="120.6" y="23.7">2</text>
<text x="137.7" y="23.7">1</text>
<text x="146.2" y="23.7">2</text>
<text x="154.7" y="23.7">1</text>
<text x="6.9" y="29.1">A</text>
<text x="191.6" y="27.7" transform="rotate(-90 191.6 27.7)">4</text>
<text x="270.6" y="29.1">A</text>
<text x="95.1" y="35.1">2</text>
<text x="109.3" y="35.1">1</text>
<text x="118" y="35.1">1</text>
<text x="140.5" y="35.1">8</text>
<text x="143.6" y="35.1">1</text>
<text x="157.6" y="35.1">2</text>
<text x="183.2" y="32.3">1</text>
<text x="117.8" y="37.9">2</text>
<text x="117.9" y="40.8">3</text>
<text x="123.2" y="36.5">VCC</text>
<text x="123.2" y="39.4">IN</text>
<text x="132.7" y="39.4">HO</text>
<text x="132.9" y="36.5">VB</text>
<text x="140.5" y="37.9">7</text>
<text x="140.5" y="40.8">6</text>
<text x="163.4" y="37.9">1</text>
<text x="177.4" y="37.9">2</text>
<text x="191.6" y="39" transform="rotate(-90 191.6 39)">3</text>
<text x="117.8" y="43.6">4</text>
<text x="123.2" y="42.2">SD</text>
<text x="123.2" y="45">COM</text>
<text x="133" y="45">LO</text>
<text x="133.1" y="42.2">VS</text>
<text x="140.5" y="43.6">5</text>
<text x="191.6" y="47.5" transform="rotate(-90 191.6 47.5)">4</text>
<text x="211.5" y="44.7" transform="rotate(-90 211.5 44.7)">1</text>
<text x="163.4" y="52.1">1</text>
<text x="177.4" y="52.1">2</text>
<text x="183.2" y="52.1">1</text>
<text x="191.6" y="58.8" transform="rotate(-90 191.6 58.8)">3</text>
<text x="211.5" y="61.8" transform="rotate(-90 211.5 61.8)">2</text>
<text x="98" y="77.6">2</text>
<text x="106.5" y="77.6">1</text>
<text x="120.6" y="77.6">2</text>
<text x="137.7" y="77.6">1</text>
<text x="146.2" y="77.6">2</text>
<text x="154.7" y="77.6">1</text>
<text x="7" y="82.3">B</text>
<text x="191.6" y="81.6" transform="rotate(-90 191.6 81.6)">4</text>
<text x="270.8" y="82.3">B</text>
<text x="95.1" y="89">2</text>
<text x="109.3" y="89">1</text>
<text x="118" y="89">1</text>
<text x="140.5" y="89">8</text>
<text x="143.6" y="89">1</text>
<text x="157.6" y="89">2</text>
<text x="183.2" y="86.1">1</text>
<text x="117.8" y="91.8">2</text>
<text x="117.9" y="94.7">3</text>
<text x="123.2" y="90.4">VCC</text>
<text x="123.2" y="93.2">IN</text>
<text x="132.7" y="93.2">HO</text>
<text x="132.9" y="90.4">VB</text>
<text x="140.5" y="91.8">7</text>
<text x="140.5" y="94.7">6</text>
<text x="163.4" y="91.8">1</text>
<text x="177.4" y="91.8">2</text>
<text x="191.6" y="92.9" transform="rotate(-90 191.6 92.9)">3</text>
<text x="117.8" y="97.5">4</text>
<text x="123.2" y="96.1">SD</text>
<text x="123.2" y="98.9">COM</text>
<text x="133" y="98.9">LO</text>
<text x="133.1" y="96.1">VS</text>
<text x="140.5" y="97.5">5</text>
<text x="191.6" y="101.4" transform="rotate(-90 191.6 101.4)">4</text>
<text x="211.5" y="98.6" transform="rotate(-90 211.5 98.6)">1</text>
<text x="163.4" y="106">1</text>
<text x="177.4" y="106">2</text>
<text x="183.2" y="106">1</text>
<text x="191.6" y="112.7" transform="rotate(-90 191.6 112.7)">3</text>
<text x="211.5" y="115.7" transform="rotate(-90 211.5 115.7)">2</text>
<text x="98" y="131.5">2</text>
<text x="106.5" y="131.5">1</text>
<text x="120.6" y="131.5">2</text>
<text x="137.7" y="131.5">1</text>
<text x="146.2" y="131.5">2</text>
<text x="154.7" y="131.5">1</text>
<text x="7" y="135.4">C</text>
<text x="191.6" y="135.5" transform="rotate(-90 191.6 135.5)">4</text>
<text x="270.7" y="135.4">C</text>
<text x="95.1" y="142.9">2</text>
<text x="109.3" y="142.9">1</text>
<text x="118" y="142.9">1</text>
<text x="140.5" y="142.9">8</text>
<text x="143.6" y="142.9">1</text>
<text x="157.6" y="142.9">2</text>
<text x="183.2" y="140">1</text>
<text x="117.8" y="145.7">2</text>
<text x="117.9" y="148.5">3</text>
<text x="123.2" y="144.3">VCC</text>
<text x="123.2" y="147.1">IN</text>
<text x="123.2" y="149.9">SD</text>
<text x="132.7" y="147.1">HO</text>
<text x="132.9" y="144.3">VB</text>
<text x="133.1" y="149.9">VS</text>
<text x="140.5" y="145.7">7</text>
<text x="140.5" y="148.5">6</text>
<text x="163.4" y="145.7">1</text>
<text x="177.4" y="145.7">2</text>
<text x="191.6" y="146.7" transform="rotate(-90 191.6 146.7)">3</text>
<text x="117.8" y="151.4">4</text>
<text x="123.2" y="152.8">COM</text>
<text x="133" y="152.8">LO</text>
<text x="140.5" y="151.4">5</text>
<text x="191.6" y="155.3" transform="rotate(-90 191.6 155.3)">4</text>
<text x="211.5" y="152.5" transform="rotate(-90 211.5 152.5)">1</text>
<text x="163.4" y="159.9">1</text>
<text x="177.4" y="159.9">2</text>
<text x="183.2" y="159.9">1</text>
<text x="191.6" y="166.6" transform="rotate(-90 191.6 166.6)">3</text>
<text x="211.5" y="169.5" transform="rotate(-90 211.5 169.5)">2</text>
<text x="6.9" y="188.6">D</text>
<text x="170.9" y="188.2">Title</text>
<text x="270.7" y="188.6">D</text>
<text x="170.9" y="196.7">Size</text>
<text x="185" y="196.7">Number</text>
<text x="241.8" y="196.7">Revision</text>
<text x="172.3" y="201">A</text>
<text x="170.9" y="205.2">Date:</text>
<text x="170.9" y="208.1">File:</text>
<text x="183.6" y="205.2">2/09/2024</text>
<text x="183.7" y="208.1">E:\Projects\..\power_part.SchDoc</text>
<text x="227.6" y="205.2">Sheet</text>
<text x="227.6" y="208.1">Drawn By:</text>
<text x="235.2" y="205.2">of</text>
<text x="37.7" y="212.3">1</text>
<text x="104.8" y="212.3">2</text>
<text x="172.3" y="212.3">3</text>
<text x="239.5" y="212.3">4</text>
</g>
<g font-size="2.5" fill="#800000">
<text x="189.9" y="12.4">12V</text>
<text x="75.9" y="37.9">W_IN</text>
<text x="75.9" y="40.8">W_LH_SW</text>
<text x="218.2" y="42.2">W</text>
<text x="93" y="52.1">GND</text>
<text x="192.2" y="63.5">SHUNT</text>
<text x="209.3" y="69.1">GND</text>
<text x="73.1" y="91.8">V_IN</text>
<text x="73.1" y="94.7">V_LH_SW</text>
<text x="218.2" y="96.1">V</text>
<text x="93" y="106">GND</text>
<text x="192.2" y="117.3">SHUNT</text>
<text x="209.3" y="123">GND</text>
<text x="75.9" y="145.7">U_IN</text>
<text x="75.9" y="148.5">U_LH_SW</text>
<text x="218.2" y="149.9">U</text>
<text x="93" y="159.9">GND</text>
<text x="192.2" y="171.2">SHUNT</text>
<text x="209.3" y="176.9">GND</text>
</g>
<g font-size="2.5" fill="#000080">
<text x="101.1" y="20.7">C4</text>
<text x="123.8" y="20.7">D1</text>
<text x="149.3" y="20.7">C10</text>
<text x="101.1" y="29.7">0.1u</text>
<text x="123.8" y="29.7">GS1G</text>
<text x="149.3" y="29.7">0.1u</text>
<text x="98.3" y="32">C1</text>
<text x="121.2" y="32.3">IC1</text>
<text x="146.5" y="32">C7</text>
<text x="195.2" y="31.7">Q1</text>
<text x="195.2" y="34.5">IRLR2705PBF</text>
<text x="98.3" y="41.1">10uF</text>
<text x="146.5" y="41.1">2.2uF</text>
<text x="166.6" y="36.5">R1</text>
<text x="166.6" y="42.2">100</text>
<text x="121.2" y="49.3">IR2104STRPBF</text>
<text x="166.6" y="50.7">R2</text>
<text x="195.2" y="51.6">Q2</text>
<text x="215.1" y="49">D4</text>
<text x="215.1" y="51.8">GS1G</text>
<text x="166.6" y="56.4">100</text>
<text x="195.2" y="54.4">IRLR2705PBF</text>
<text x="101.1" y="74.5">C5</text>
<text x="123.8" y="74.5">D2</text>
<text x="149.3" y="74.5">C11</text>
<text x="101.1" y="83.6">0.1u</text>
<text x="123.8" y="83.6">GS1G</text>
<text x="149.3" y="83.6">0.1u</text>
<text x="98.3" y="85.9">C2</text>
<text x="121.2" y="86.1">IC2</text>
<text x="146.5" y="85.9">C8</text>
<text x="195.2" y="85.6">Q3</text>
<text x="195.2" y="88.4">IRLR2705PBF</text>
<text x="98.3" y="95">10uF</text>
<text x="146.5" y="95">2.2uF</text>
<text x="166.6" y="90.4">R3</text>
<text x="166.6" y="96.1">100</text>
<text x="121.2" y="103.2">IR2104STRPBF</text>
<text x="166.6" y="104.6">R4</text>
<text x="195.2" y="105.4">Q4</text>
<text x="215.1" y="102.9">D5</text>
<text x="215.1" y="105.7">GS1G</text>
<text x="166.6" y="110.2">100</text>
<text x="195.2" y="108.2">IRLR2705PBF</text>
<text x="101.1" y="128.4">C6</text>
<text x="123.8" y="128.4">D3</text>
<text x="149.3" y="128.4">C12</text>
<text x="101.1" y="137.5">0.1u</text>
<text x="123.8" y="137.5">GS1G</text>
<text x="149.3" y="137.5">0.1u</text>
<text x="98.3" y="139.7">C3</text>
<text x="121.2" y="140">IC3</text>
<text x="146.5" y="139.7">C9</text>
<text x="195.2" y="139.4">Q5</text>
<text x="195.2" y="142.3">IRLR2705PBF</text>
<text x="98.3" y="148.8">10uF</text>
<text x="146.5" y="148.8">2.2uF</text>
<text x="166.6" y="144.3">R5</text>
<text x="166.6" y="149.9">100</text>
<text x="121.2" y="157">IR2104STRPBF</text>
<text x="166.6" y="158.5">R6</text>
<text x="195.2" y="159.3">Q6</text>
<text x="215.1" y="156.8">D6</text>
<text x="215.1" y="159.6">GS1G</text>
<text x="166.6" y="164.1">100</text>
<text x="195.2" y="162.1">IRLR2705PBF</text>
</g>
</svg>
